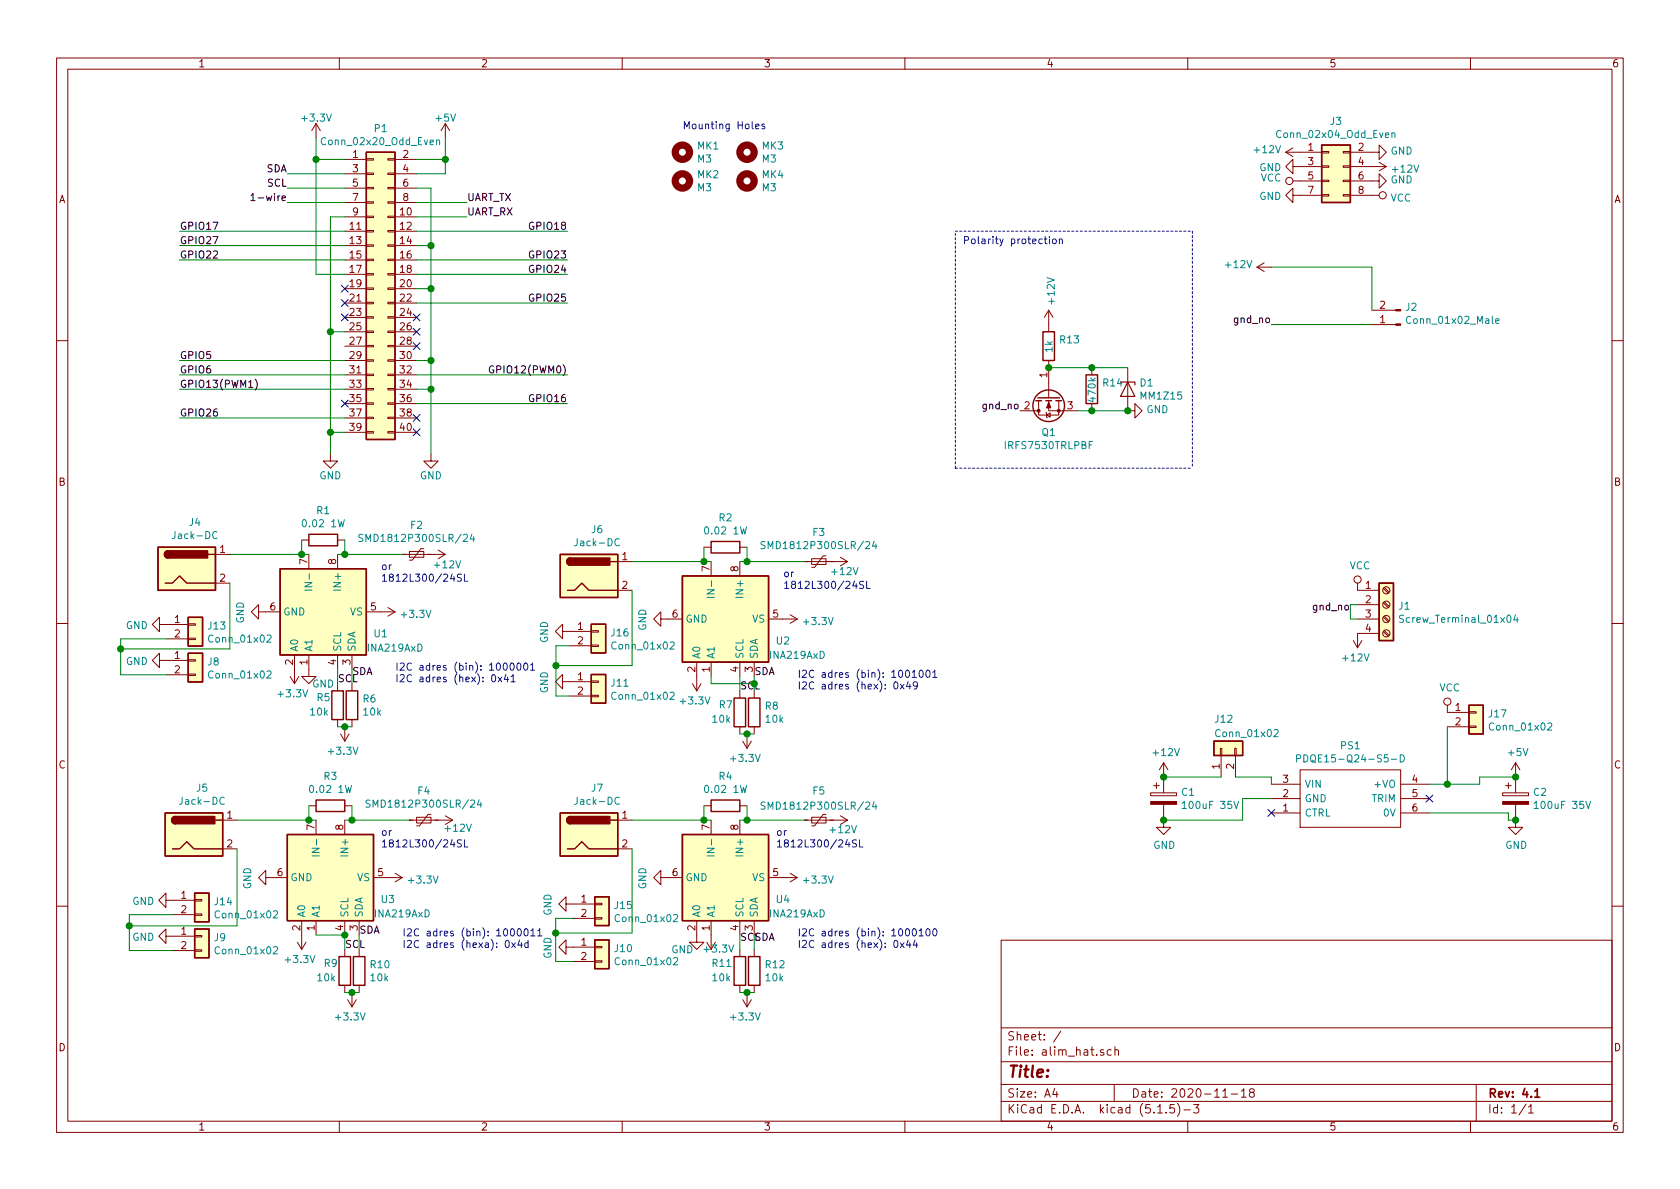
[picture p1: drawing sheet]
<svg xmlns="http://www.w3.org/2000/svg" width="297mm" height="210mm" viewBox="0 0 297 210" stroke-linecap="round" stroke-linejoin="round" font-family="sans-serif">
<g fill="none" stroke="#840000" stroke-width=".18">
<path d="M10 10.3h277v189.9h-277zM12 12.2h273v186.1h-273zM60 10.3v1.9M110 10.3v1.9M160 10.3v1.9M210 10.3v1.9M260 10.3v1.9M55.9 21.8v2.6M55.9 21.8l-.8 1.3M55.9 21.8l.7 1.3M61 28.2h3.8M61 38.3h3.8"/>
<path d="M61 30.7h3.8M61 33.3h3.8M61 35.8h3.8M64.8 38.2h1.2v.3h-1.2zM64.8 35.7h1.2v.2h-1.2zM64.8 33.1h1.2v.3h-1.2zM64.8 30.6h1.2v.3h-1.2zM64.8 28.1h1.2v.2h-1.2zM68.6 38.2h1.2v.3h-1.2zM68.6 35.7h1.2v.2h-1.2zM68.6 33.1h1.2v.3h-1.2zM68.6 30.6h1.2v.3h-1.2z"/>
<path d="M68.6 28.1h1.2v.2h-1.2zM69.8 28.2h3.9M69.8 38.3h3.9M69.8 30.7h3.9M69.8 33.3h3.9M69.8 35.8h3.9M78.7 21.8l-.7 1.3M78.7 21.8v2.6M78.7 21.8l.8 1.3M227.3 26.9h6.4M227.3 26.9l1.3 .8M228.6 34.5v-1.2l-1.3 1.2 1.3 1.3v-1.3h5.1"/>
<path d="M228.6 29.5v-1.3l-1.3 1.3 1.3 1.2v-1.2h5.1M228.6 32h5.1M228.6 26.2l-1.3 .7M233.7 34.4h1.2v.3h-1.2zM233.7 31.9h1.2v.2h-1.2zM233.7 26.8h1.2v.2h-1.2zM233.7 29.3h1.2v.3h-1.2zM237.5 34.4h1.3v.3h-1.3zM237.5 31.9h1.3v.2h-1.3zM237.5 26.8h1.3v.2h-1.3zM237.5 29.3h1.3v.3h-1.3zM238.8 32h5v-1.3l1.3 1.3-1.3 1.3v-1.3"/>
<path d="M238.8 26.9h5v-1.3l1.3 1.3-1.3 1.3v-1.3M238.8 29.5h6.3M238.8 34.5h5M243.8 28.7l1.3 .8M245.1 29.5l-1.3 .7M61 40.9h3.8M61 43.4h3.8M61 46h3.8M61 48.5h3.8M61 51h3.8M61 53.6h3.8M61 56.1h3.8"/>
<path d="M61 58.7h3.8M64.8 56h1.2v.3h-1.2zM64.8 58.5h1.2v.3h-1.2zM64.8 53.5h1.2v.2h-1.2zM64.8 48.4h1.2v.2h-1.2zM64.8 45.8h1.2v.3h-1.2zM64.8 43.3h1.2v.3h-1.2zM64.8 40.8h1.2v.2h-1.2zM64.8 50.9h1.2v.3h-1.2zM68.6 56h1.2v.3h-1.2zM68.6 58.5h1.2v.3h-1.2zM68.6 53.5h1.2v.2h-1.2z"/>
<path d="M68.6 48.4h1.2v.2h-1.2zM68.6 45.8h1.2v.3h-1.2zM68.6 43.3h1.2v.3h-1.2zM68.6 40.8h1.2v.2h-1.2zM68.6 50.9h1.2v.3h-1.2zM69.8 40.9h3.9M69.8 43.4h3.9M69.8 46h3.9M69.8 48.5h3.9M69.8 51h3.9M69.8 53.6h3.9M69.8 56.1h3.9"/>
<path d="M69.8 58.7h3.9M185.4 54.9v3.8M185.4 54.9l-.7 1.2M185.4 54.9l.8 1.2M222.2 47.2l1.3 .8M222.2 47.2h2.6M223.5 46.5l-1.3 .7M242.6 54.9h4.2M242.6 57.4h4.2M10 60.2h2M61 61.2h3.8M61 63.7h3.8"/>
<path d="M61 66.3h3.8M61 68.8h3.8M61 71.4h3.8M61 73.9h3.8M61 76.4h3.8M64.8 61.1h1.2v.2h-1.2zM64.8 63.6h1.2v.3h-1.2zM64.8 66.2h1.2v.2h-1.2zM64.8 68.7h1.2v.3h-1.2zM64.8 71.2h1.2v.3h-1.2zM64.8 73.8h1.2v.2h-1.2zM64.8 76.3h1.2v.3h-1.2z"/>
<path d="M68.6 61.1h1.2v.2h-1.2zM68.6 63.6h1.2v.3h-1.2zM68.6 66.2h1.2v.2h-1.2zM68.6 68.7h1.2v.3h-1.2zM68.6 71.2h1.2v.3h-1.2zM68.6 73.8h1.2v.2h-1.2zM68.6 76.3h1.2v.3h-1.2zM69.8 61.2h3.9M69.8 63.7h3.9M69.8 66.3h3.9M69.8 68.8h3.9M69.8 71.4h3.9"/>
<path d="M69.8 73.9h3.9M69.8 76.4h3.9M180.3 72.6h3.3M183.6 70.9v2.5h3.6v-2.5M184.9 72.9l.1 .1v.8l.2 .1M185 73.4l.7-.4v.8zM185.4 70.9v1.7h5.1M185.4 63.7v6.7M193 65v1.3M193 71.4v1.2M199.4 65v7.6h1.3v-1.2l1.2 1.2-1.2 1.3v-1.3M285 60.2h2"/>
<path d="M38.1 98h2.5M53.3 95.5h1.3M54.6 98v2.6M58.4 80.3v1.2h1.3l-1.3 1.3-1.3-1.3h1.3M59.7 95.5h1.3M59.7 98v2.6M71.1 98h7.6M72.4 97.5h2.5v1h-2.5zM74.9 97h-.5l-1.5 2.1h-.5M76.2 80.3v1.2h1.3l-1.3 1.3-1.3-1.3h1.3M77.5 97.3l1.2 .7M78.7 98l-1.2 .8"/>
<path d="M109.2 99.3h2.6M124.5 96.8h1.2M125.7 99.3v2.5M130.8 99.3v2.5M130.8 96.8h1.3M142.2 99.3h7.7M143.5 98.8h2.5v1h-2.5zM146 98.3h-.5l-1.5 2h-.5M148.6 98.5l1.3 .8M149.9 99.3l-1.3 .8M10 110.3h2M28.2 110.4v-1.2l-1.3 1.2 1.3 1.3v-1.3h5.1"/>
<path d="M28.2 116.8v-1.3l-1.3 1.3 1.3 1.3v-1.3h5.1M29.5 119.3h3.8M29.5 113h3.8M33.3 119.2h1.2v.3h-1.2zM33.3 116.7h1.2v.2h-1.2zM33.3 112.8h1.2v.3h-1.2zM33.3 110.3h1.2v.3h-1.2zM38.1 103.1h2.5M45.7 108.2v-1.3l-1.3 1.3 1.3 1.3v-1.3h3.8M51.3 119.6l.8 1.3M52.1 115.8v5.1M52.8 119.6l-.7 1.3"/>
<path d="M54.6 115.8v3.8h1.3l-1.3 1.3-1.3-1.3h1.3M59.7 115.8v2.6M62.2 115.8v2.6M64.8 108.2h5M68.6 107.4l1.2 .8M69.8 108.2l-1.2 .8M99.5 111.7v-1.3l-1.3 1.3 1.3 1.2v-1.2h5M100.7 114.2h3.8M104.5 114.1h1.3v.2h-1.3zM104.5 111.5h1.3v.3h-1.3zM109.2 104.4h2.6M116.8 109.5v-1.3l-1.2 1.3 1.2 1.2v-1.2h3.8"/>
<path d="M123.2 117.1v5.1M125.7 117.1v2.5M130.8 117.1v2.5M133.3 117.1v2.5M135.9 109.5h5.1M139.7 108.7l1.3 .8M141 109.5l-1.3 .7M239.3 113.3l.7 1.2M240 103.1v1.3h3.8M240 109.5h3.8M240 106.9h3.8M240.8 113.3l-.8 1.2"/>
<path d="M243.8 112h-3.8v2.5M244.6 111.7l.8 .8M244.6 109.1l.8 .9M244.6 106.6l.8 .8M244.6 104.1l.8 .8M244.8 111.5l.8 .8M244.8 109l.8 .8M244.8 106.4l.8 .9M244.8 103.9l.8 .8M285 110.3h2M59.7 120.9v1.3M59.7 127.2v1.3"/>
<path d="M60.2 129.8l.8 1.3M61 128.5v2.6M61.7 129.8l-.7 1.3M62.2 120.9v1.3M62.2 127.2v1.3M99.5 120.5v-1.2l-1.3 1.2 1.3 1.3v-1.3h5M100.7 123.1h3.8M104.5 123h1.3v.2h-1.3zM104.5 120.4h1.3v.3h-1.3zM122.4 120.9l.8 1.3M124 120.9l-.8 1.3M130.8 122.2v1.2"/>
<path d="M130.8 128.5v1.3M131.3 131.1l.8 1.2M132.1 129.8v2.5M132.8 131.1l-.7 1.2M133.3 122.2v1.2M133.3 128.5v1.3M204 138.9h1M204.5 138.4v1M205.7 134.9l-.7 1.2M205.7 134.9v5.3M205.7 134.9l.8 1.2M215.8 132.3h.2v1.3h-.2z"/>
<path d="M215.9 133.6v3.8M218.3 132.3h.3v1.3h-.3zM218.4 133.6v3.8M224.8 138.7h5.1M229.9 136.1h17.7v10.2h-17.7zM247.6 138.7h5.1M255.9 124.7v1.3h3.8M255.9 128.5h3.8M259.7 128.4h1.3v.2h-1.3zM259.7 125.9h1.3v.2h-1.3zM266.2 138.9h1M266.7 138.4v1"/>
<path d="M268 134.9v5.3M268 134.9l-.8 1.2M268 134.9l.7 1.2M29.3 159.2v-1.3l-1.2 1.3 1.2 1.3v-1.3h5.1M34.4 159.1h1.3v.2h-1.3zM39.4 145h2.5M39.4 150.1h2.5M47 155.2v-1.3l-1.3 1.3 1.3 1.3v-1.3h3.8M54.6 142.5h1.3M55.9 145v2.6M61 145v2.6M61 142.5h1.2"/>
<path d="M66 155.2h5.1M69.8 154.4l1.3 .8M71.1 155.2l-1.3 .8M72.4 145h7.6M73.7 144.5h2.5v1h-2.5zM76.2 144h-.5l-1.5 2h-.5M78.7 144.3l1.3 .7M80 145l-1.3 .8M100.1 159.9v-1.3l-1.3 1.3 1.3 1.2v-1.2h5.1M105.2 159.7h1.2v.3h-1.2zM109.2 145h2.6M109.2 150.1h2.6"/>
<path d="M116.8 155.2v-1.3l-1.2 1.3 1.2 1.3v-1.3h3.8M124.5 142.5h1.2M125.7 145v2.6M130.8 145v2.6M130.8 142.5h1.3M135.9 155.2h5.1M139.7 154.4l1.3 .8M141 155.2l-1.3 .8M142.2 145h7.7M143.5 144.5h2.5v1h-2.5zM146 144h-.5l-1.5 2h-.5M148.6 144.3l1.3 .7"/>
<path d="M149.9 145l-1.3 .8M203.5 140.2h4.5v.5h-4.5zM205.7 142.2v4.1h1.3l-1.3 1.3-1.2-1.3h1.2M224.8 143.8h5.1M224.8 141.2h5.1M247.6 143.8h5.1M247.6 141.2h5.1M265.7 140.2h4.6v.5h-4.6zM268 142.2v4.1h1.2l-1.2 1.3-1.3-1.3h1.3M10 160.2h2M29.3 165.6v-1.3l-1.2 1.3 1.2 1.2v-1.2h5.1M30.6 168.1h3.8"/>
<path d="M30.6 161.7h3.8M34.4 168h1.3v.2h-1.3zM34.4 165.4h1.3v.3h-1.3zM34.4 161.6h1.3v.3h-1.3zM52.6 166.6l.7 1.3M53.3 162.8v5.1M54.1 166.6l-.8 1.3M55.9 162.8v2.5M61 162.8v2.5M61 167.9v1.3M61 174.2v1.3M61.5 176.8l.7 1.2"/>
<path d="M62.2 175.5v2.5M63 176.8l-.8 1.2M63.5 162.8v2.5M63.5 167.9v1.3M63.5 174.2v1.3M100.1 167.5v-1.3l-1.3 1.3 1.3 1.3v-1.3h5.1M101.3 170h3.9M101.3 162.4h3.9M105.2 169.9h1.2v.2h-1.2zM105.2 167.4h1.2v.2h-1.2zM105.2 162.3h1.2v.2h-1.2zM123.2 162.8v3.8h1.3l-1.3 1.3-1.3-1.3h1.3"/>
<path d="M125.7 162.8v5.1M130.8 162.8v2.5M130.8 167.9v1.3M130.8 174.2v1.3M131.3 176.8l.8 1.2M132.1 175.5v2.5M132.8 176.8l-.7 1.2M133.3 162.8v2.5M133.3 167.9v1.3M133.3 174.2v1.3M177 166.3h108v32h-108zM285 160.2h2"/>
<path d="M60 198.3v1.9M110 198.3v1.9M160 198.3v1.9M177 194.8h108M177 191.8h108M177 187.8h108M177 181.8h108M186.5 192.5l-.4 1h1M186.8 193v1M187.6 182.3l-1.3 2M195.1 185.7l-.3-.1-.2 .2v.2l.5 .2v.3h-.5M196.5 185.7l-.4-.1-.3 .3v.6l.3 .1 .4-.1"/>
<path d="M197 191.8v3M197.1 185.7l.2-.1 .4 .1 .1 .9M197.1 185.1v1.5M204.7 196.8h.8M206.2 196.7v.1M207.6 195.3h-.7l-.1 .7 .2-.1 .5 .1 .2 .2-.1 .5-.2 .1-.6-.1M208.2 195.1a1.71 1.71 0 0 1 0 2.3M209.3 196.3h1.2M210 198.3v1.9M211 195.3h1l-.5 .6 .4 .1v.7l-.2 .1-.7-.1M216.2 194h.8M217.7 193.5h1.1"/>
<path d="M219.5 193l.4-.5v1.5M219.5 194h.8M221.2 193.2l-.3-.3 .1-.2 .2-.2 .4 .1 .2 .2-.1 .2-.6 .2a.48 .48 0 0 0-.1 .7l.2 .1 .5-.1a.48 .48 0 0 0-.1-.7h-.1M260 198.3v1.9M261 191.8v6.5M269.8 195.2l-1.2 2M270.3 195.8l.4-.5v1.5M270.3 196.8h.8"/>
<circle cx="228" cy="32" r=".63"/>
<circle cx="244.5" cy="34.5" r=".63"/>
<circle cx="240" cy="102.5" r=".63"/>
<circle cx="245.1" cy="106.9" r=".63"/>
<circle cx="245.1" cy="109.5" r=".63"/>
<circle cx="245.1" cy="104.4" r=".63"/>
<circle cx="245.1" cy="112" r=".63"/>
<circle cx="255.9" cy="124.1" r=".63"/>
</g>
<path d="M271.4 193l.4-.5v1.5M271.4 194h.8" fill="none" stroke="#840000" stroke-width=".3"/>
<g fill="#ffffc2" stroke="#ffffc2" stroke-width=".18">
<path d="M33.3 115.5h2.5v5.1h-2.5z"/>
<path d="M27.9 96.8h10.2v7.6h-10.2z"/>
<path d="M105.2 166.2h2.5v5.1h-2.5z"/>
<path d="M99.1 143.8h10.1v7.6h-10.1z"/>
<path d="M120.6 147.6h15.3v15.2h-15.3z"/>
<path d="M233.7 25.6h5.1v10.2h-5.1z"/>
<path d="M34.4 164.3h2.6v5.1h-2.6z"/>
<path d="M29.2 143.8h10.2v7.6h-10.2z"/>
<path d="M50.8 147.6h15.2v15.2h-15.2z"/>
<path d="M104.5 110.4h2.6v5.1h-2.6z"/>
<path d="M105.2 158.6h2.5v5.1h-2.5z"/>
<path d="M34.4 157.9h2.6v5.1h-2.6z"/>
<path d="M33.3 109.2h2.5v5h-2.5z"/>
<path d="M259.7 124.7h2.6v5.1h-2.6z"/>
<path d="M104.5 119.3h2.6v5.1h-2.6z"/>
<path d="M99.1 98h10.1v7.7h-10.1z"/>
<path d="M120.6 101.8h15.3v15.3h-15.3z"/>
<path d="M214.6 131.1h5.1v2.5h-5.1z"/>
<path d="M49.5 100.6h15.3v15.2h-15.3z"/>
<path d="M243.8 103.1h2.6v10.2h-2.6z"/>
<path d="M64.8 26.9h5v50.8h-5z"/>
</g>
<g fill="none" stroke="#840000" stroke-width=".25">
<path d="M64.8 26.9h5v50.8h-5zM233.7 25.6h5.1v10.2h-5.1zM184.4 58.7h2v5h-2zM183.1 70.9h1M183.5 70.4h3.8M184.9 70.9h1M186.7 70.9h1M192 66.3h2.1v5.1h-2.1zM27.9 96.8h10.2v7.6h-10.2zM29.7 97.4a.63 .63 0 0 0-.6 .6 .63 .63 0 0 0 .6 .7M36.8 98h1.3M54.6 94.5h5.1v2h-5.1z"/>
<path d="M99.1 98h10.1v7.7h-10.1zM100.8 98.7a.63 .63 0 0 0-.6 .6 .63 .63 0 0 0 .6 .6M107.9 99.3h1.3M125.7 95.8h5.1v2h-5.1zM29.2 103.1h1.3l1.2-1.3 1.3 1.3h5.1M33.3 115.5h2.5v5.1h-2.5zM33.3 109.2h2.5v5h-2.5zM49.5 100.6h15.3v15.2h-15.3zM100.3 104.4h1.3l1.3-1.3 1.2 1.3h5.1M104.5 110.4h2.6v5.1h-2.6zM104.5 119.3h2.6v5.1h-2.6zM120.6 101.8h15.3v15.3h-15.3z"/>
<path d="M243.8 103.1h2.6v10.2h-2.6zM58.7 122.2h2v5h-2zM61.2 122.2h2v5h-2zM129.8 123.4h2v5.1h-2zM132.3 123.4h2.1v5.1h-2.1zM214.6 131.1h5.1v2.5h-5.1zM259.7 124.7h2.6v5.1h-2.6zM29.2 143.8h10.2v7.6h-10.2zM30.5 150.1h1.2l1.3-1.3 1.3 1.3h5.1M31 144.4a.63 .63 0 0 0-.6 .6 .63 .63 0 0 0 .6 .7M34.4 157.9h2.6v5.1h-2.6zM38.1 145h1.3"/>
<path d="M50.8 147.6h15.2v15.2h-15.2zM55.9 141.5h5.1v2h-5.1zM99.1 143.8h10.1v7.6h-10.1zM100.3 150.1h1.3l1.3-1.3 1.2 1.3h5.1M100.8 144.4a.63 .63 0 0 0-.6 .6 .63 .63 0 0 0 .6 .7M105.2 158.6h2.5v5.1h-2.5zM107.9 145h1.3M120.6 147.6h15.3v15.2h-15.3zM125.7 141.5h5.1v2h-5.1zM34.4 164.3h2.6v5.1h-2.6zM59.9 169.2h2.1v5h-2.1zM62.5 169.2h2v5h-2z"/>
<path d="M105.2 166.2h2.5v5.1h-2.5zM129.8 169.2h2v5h-2zM132.3 169.2h2.1v5h-2.1z"/>
<circle cx="185.4" cy="71.7" r="2.79"/>
</g>
<g fill="none" stroke="#008484" stroke-width=".18">
<path d="M77.2 24.9l.2-.1h.3v.8M77.2 24.8v.8M246.1 23.6l.2-.1h.3v.8M246.1 23.5v.8M264.4 56.8l.6-.1v-.3h-.4l-.2 .1 .1 .6h.5M38.4 94.1a.6 .6 0 0 0-.8 .4 .6 .6 0 0 0 .6 .7l.2-.1M64.2 94.6l-.5-.1-.2 .1-.1 .2 .2 .2 .4 .2 .2 .3-.3 .3-.5-.1M83.4 94.4l-.3 .9h.8M83.7 94.9v.9M109.5 95.4a.6 .6 0 0 0-.8 .4 .6 .6 0 0 0 .6 .7l.2-.1M135.3 95.8h-.5l-.2 .1-.1 .2 .2 .2 .5 .2 .1 .3-.3 .2h-.5M154.6 95.7l-.3 .9h.7"/>
<path d="M154.9 96.2v.8M47.2 118.8l.5-.2 .2 .4v.2l-.8 .7h.8M47.2 112.4l.5-.1 .2 .3v.2l-.8 .8h.8M53.9 104.4h1.3M59 104.4h1.2M118.5 113.6l.5-.1 .2 .4v.2l-.8 .7h.8M125 105.6h1.3M130.1 105.6h1.3M248.2 108.9l-.5-.1-.2 .1v.4l.6 .3 .1 .2-.3 .3-.5-.1M267.9 108.7l-.3 .9h.8M268.2 109.2v.9M118.5 122.5l.5-.1 .2 .4v.2l-.8 .7h.8"/>
<path d="M225.3 129.1l.5-.1 .2 .4-.1 .2-.7 .7h.8M229.3 134.1h.6v-.5l-.2-.1h-.4v1.2M230.5 133.5a.64 .64 0 0 1 .7 .6 .64 .64 0 0 1-.7 .6zM247.6 133.5a.64 .64 0 0 1 .7 .6 .64 .64 0 0 1-.7 .6zM273.7 128l.4-.2 .3 .4-.1 .2-.7 .7h.8M39.6 141.1a.6 .6 0 0 0-.8 .4 .6 .6 0 0 0 .6 .7l.2-.1M55.2 151.4h1.2M60.2 151.4h1.3M65.4 141.5h-.5l-.1 .1-.1 .2 .1 .2 .5 .2 .1 .3-.2 .2h-.5M84.7 141.4l-.3 .9h.8M85 141.9v.8M109.5 141.1a.6 .6 0 0 0-.8 .4 .6 .6 0 0 0 .6 .7l.2-.1"/>
<path d="M125 151.4h1.3M130.1 151.4h1.3M135.3 141.9l-.5-.1-.2 .2-.1 .2 .2 .2 .5 .2 .1 .3-.3 .2-.5-.1M154.6 141.8l-.3 .9h.7M154.9 142.3v.8M209 142.1l.4-.4v1.3M209 143h.8M218.2 141.7l.4 1.3 .4-1.3M271.2 142.1l.4-.4v1.3M271.2 143h.8M280.4 141.7l.4 1.3 .4-1.3M48.4 167.5l.4-.1 .3 .4-.1 .2-.7 .7h.8"/>
<path d="M48.4 161.2l.4-.1 .3 .3-.1 .2-.7 .7h.8M119.1 169.5l.5-.2 .2 .4v.2l-.8 .7h.8M119.1 161.8l.5-.1 .2 .4v.2l-.8 .7h.8"/>
</g>
<g fill="#840000" stroke="#840000" stroke-width=".25">
<path d="M29.3 97.6l.4-.2v1.3a.64 .64 0 0 1-.6-.4 .64 .64 0 0 1 .2-.7z"/>
<path d="M29.7 97.4h7v1.3h-7z"/>
<path d="M100.4 144.6l.4-.2v1.3a.64 .64 0 0 1-.6-.4 .64 .64 0 0 1 .2-.7z"/>
<path d="M100.8 144.4h7v1.3h-7z"/>
<path d="M30.5 144.6l.5-.2v1.3a.64 .64 0 0 1-.6-.4 .64 .64 0 0 1 .1-.7z"/>
<path d="M31 144.4h7v1.3h-7z"/>
<path d="M100.4 98.9l.4-.2v1.2a.64 .64 0 0 1-.6-.3 .64 .64 0 0 1 .2-.7z"/>
<path d="M100.8 98.7h7v1.2h-7z"/>
</g>
<g fill="#840000" stroke="#840000" stroke-width=".18">
<path d="M203.5 141.7h4.5v.5h-4.5z"/>
<path d="M265.7 141.7h4.6v.5h-4.6z"/>
<path d="M246.8 54.7h.8v.3h-.8z"/>
<path d="M246.8 57.3h.8v.2h-.8z"/>
<path d="M185.4 71.1l.4 1h-.8z"/>
<circle cx="187.2" cy="72.6" r=".25"/>
<circle cx="183.6" cy="72.6" r=".25"/>
</g>
<path d="M198.1 67.6h2.6v.5M199.4 67.6l1.3 2.5h-2.6z" fill="none" stroke="#840000" stroke-width=".2"/>
<g fill="none" stroke="#840000" stroke-width="1.3">
<circle cx="120.6" cy="26.9" r="1.27"/>
<circle cx="120.6" cy="32" r="1.27"/>
<circle cx="132.1" cy="32" r="1.27"/>
<circle cx="132.1" cy="26.9" r="1.27"/>
</g>
<path d="M168.9 40.9h41.9M210.8 40.9v41.9M168.9 82.8v-41.9M168.9 82.8h41.9" fill="none" stroke="#0000c2" stroke-width=".18" stroke-dasharray=".4 .4"/>
<g fill="none" stroke="#008400" stroke-width=".18">
<path d="M50.8 33.3h10.2M50.8 30.7h10.2M50.8 35.8h10.2M55.9 28.2h5.1M55.9 24.4v24.1h5.1M61 38.3h-2.6v42M73.7 28.2h5M73.7 33.3h2.5v47M73.7 38.3h8.8M73.7 35.8h8.8M78.7 24.4v6.3h-5M31.7 43.4h29.3"/>
<path d="M31.7 46h29.3M31.7 40.9h29.3M58.4 58.7h2.6M73.7 43.4h2.5M73.7 46h26.6M73.7 40.9h26.6M73.7 53.6h26.6M73.7 48.5h26.6M73.7 51h2.5M224.8 57.4h17.8M224.8 47.2h17.8v7.7M31.7 66.3h29.3"/>
<path d="M31.7 73.9h29.3M31.7 68.8h29.3M31.7 63.7h29.3M58.4 76.4h2.6M73.7 66.3h26.6M73.7 71.4h26.6M73.7 68.8h2.5M73.7 63.7h2.5M185.4 65h14M190.5 72.6h8.9M40.6 98h14M53.3 95.5v2.5"/>
<path d="M59.7 98h11.4M61 95.5v2.5M111.8 99.3h13.9M124.5 96.8v2.5M130.8 99.3h11.4M132.1 96.8v2.5M29.5 113h-8.2v6.3h8.2M40.6 103.1v11.7h-19.3M59.7 118.4v2.5M62.2 118.4v2.5M100.7 114.2h-2.4v8.9h2.4M111.8 104.4v13.3h-13.5"/>
<path d="M125.7 119.6v1.3h7.6v-1.3M130.8 119.6v2.6M240 106.9h-1.2v2.6h1.2M59.7 128.5h2.5M130.8 129.8h2.5M205.7 137.4h10.2M218.4 137.4h6.4v1.3M255.9 128.5v10.2M268 137.4h-6.4v1.3h-8.9M41.9 150.1v13.6h-19M41.9 145h14M54.6 142.5v2.5"/>
<path d="M61 145h11.4M62.2 142.5v2.5M111.8 145h13.9M111.8 150.1v14.9h-13.6M124.5 142.5v2.5M130.8 145h11.4M132.1 142.5v2.5M224.8 141.2h-5.1v3.8h-14M252.7 143.8h14v1.2h1.3M30.6 161.7h-7.7v6.4h7.7M55.9 165.3h5.1v2.6M61 175.5h2.5"/>
<path d="M63.5 165.3v2.6M101.3 162.4h-3.1v7.6h3.1M130.8 165.3v2.6M130.8 175.5h2.5M133.3 165.3v2.6"/>
</g>
<path d="M44.4 34.6l.3-.4v1.3M44.4 35.5h.7M45.1 67.1a1.4 1.4 0 0 1 0 1.9M87.2 64.8a.59 .59 0 0 0-.7 .5 .59 .59 0 0 0 .7 .6l.1-.5h-.3" fill="none" stroke="#000" stroke-width=".18"/>
<g fill="none" stroke="#0000c2" stroke-width=".18">
<path d="M133.6 22.3l.6-.1-.1-.2-.3-.1-.2 .2 .1 .6h.4M135.2 22l-.3-.1-.2 .2v.2l.5 .1v.3h-.5M184.6 42.3h.5M184.8 41.8v1.1l.3 .2M185.5 41.8v.2M185.5 42.3v.8M186.2 42.3h.3l.3 .2-.2 .5-.3 .1-.2-.2zM187.3 42.4l.2-.1h.3v.8M187.3 42.3v.8M80 101.5l-.3 .9h.7M81.6 101.6l-.5-.1-.3 .3 .2 .3 .5 .2v.4l-.1 .1-.6-.1M82.1 101.5v1.3h.6"/>
<path d="M87 119.4l.2-.1a.67 .67 0 0 1 .4 .6 .67 .67 0 0 1-.4 .7l-.2-.2-.1-.3zM88.1 119.7l.6 .9M88.7 119.7l-.6 .9M89.1 117.4l.2-.2a.67 .67 0 0 1 .4 .7 .67 .67 0 0 1-.4 .6l-.2-.1-.1-.4zM89.5 119.2l-.3 .9h.7M89.7 119.7v.9M90.3 117.4l.2-.2a.67 .67 0 0 1 .4 .7 .67 .67 0 0 1-.4 .6l-.3-.5zM90.3 119.7l.4-.4v1.3M91.5 117.4l.2-.2a.69 .69 0 0 1 .4 .7 .69 .69 0 0 1-.4 .6l-.3-.2v-.3zM92.7 117.4l.2-.2a.67 .67 0 0 1 .4 .7 .67 .67 0 0 1-.4 .6l-.3-.5zM93.8 117.6l.4-.4v1.3M93.8 118.5h.7"/>
<path d="M151.1 102.7l-.3 .9h.8M152.7 102.9l-.5-.1-.2 .2 .1 .3 .6 .3v.3l-.2 .2-.5-.1M153.2 102.8v1.3h.6M160.2 118.6l.2-.1a.67 .67 0 0 1 .4 .6 .67 .67 0 0 1-.4 .7l-.2-.1-.1-.4zM161.3 118.9l.3-.4v1.3M161.3 119.8h.7M162.6 118.6l.2-.1a.69 .69 0 0 1 .4 .6 .69 .69 0 0 1-.4 .7l-.2-.2-.1-.3zM163.8 118.6l.2-.1a.67 .67 0 0 1 .5 .6 .67 .67 0 0 1-.5 .7l-.3-.5zM164.9 118.9l.4-.4v1.3M164.9 119.8h.8M90.3 120.6h.8M158.1 120.7l.2-.1a.67 .67 0 0 1 .5 .6 .67 .67 0 0 1-.5 .6l-.2-.1-.1-.3z"/>
<path d="M159.2 121l.6 .8M159.8 121l-.6 .8M160.6 120.5l-.3 .9h.8M160.9 121v.8M162.2 121.1l-.2 .3-.4-.1-.1-.2 .1-.5h.4l.1 .1a.87 .87 0 0 1-.3 1.1h-.2M80 148.5l-.3 .8h.7M81.6 148.6l-.5-.1-.3 .3 .2 .3 .5 .2v.4l-.1 .1-.6-.1M82.1 148.5v1.3h.6M149.8 148.5l-.3 .8h.8M151.4 148.6l-.4-.1-.3 .3 .1 .3 .6 .2v.4l-.2 .1-.5-.1M152 148.5v1.3h.6M89.5 166.4l.1-.1a.69 .69 0 0 1 .5 .6 .69 .69 0 0 1-.5 .7l-.2-.3-.1-.2z"/>
<path d="M90.3 164.4l.2-.2a.67 .67 0 0 1 .5 .7 .67 .67 0 0 1-.5 .6l-.2-.1-.1-.4zM90.5 166.7l.6 .9M91.1 166.7l-.6 .9M91.6 164.4l.1-.2a.67 .67 0 0 1 .5 .7 .67 .67 0 0 1-.5 .6l-.3-.5zM91.9 166.2l-.3 .9h.8M92.2 166.7v.9M92.8 164.4l.2-.2a.69 .69 0 0 1 .4 .7 .69 .69 0 0 1-.4 .6l-.3-.2v-.3zM93.4 166.8l-.4-.1-.2 .2 .1 .6h.5M93.4 166.3v1.3M93.9 164.6l.3-.4v1.3M93.9 165.5h.7M95.1 164.6l.3-.4v1.3"/>
<path d="M95.1 165.5h.7M158.1 166.4l.2-.1a.67 .67 0 0 1 .5 .6 .67 .67 0 0 1-.5 .7l-.2-.2-.1-.3zM159.2 166.7l.6 .9M159.8 166.7l-.6 .9M160.6 166.2l-.3 .9h.8M160.9 166.7v.9M161.4 164.4l.2-.2a.67 .67 0 0 1 .4 .7 .67 .67 0 0 1-.4 .6l-.3-.5zM161.8 166.2l-.3 .9h.8M162.1 166.7v.9M162.5 164.6l.4-.4v1.3M162.5 165.5h.7M163.8 164.4l.2-.2a.67 .67 0 0 1 .5 .7 .67 .67 0 0 1-.5 .6l-.3-.5z"/>
<path d="M165 164.4l.2-.2a.67 .67 0 0 1 .5 .7 .67 .67 0 0 1-.5 .6l-.2-.2-.1-.3z"/>
</g>
<g fill="#008400" stroke="#008400" stroke-width=".25">
<circle cx="98.3" cy="117.7" r=".51"/>
<circle cx="268" cy="137.4" r=".51"/>
<circle cx="22.9" cy="163.7" r=".51"/>
<circle cx="21.3" cy="114.8" r=".51"/>
<circle cx="98.2" cy="165" r=".51"/>
<circle cx="205.7" cy="137.4" r=".51"/>
<circle cx="205.7" cy="145" r=".51"/>
<circle cx="268" cy="145" r=".51"/>
<circle cx="78.7" cy="28.2" r=".51"/>
<circle cx="255.9" cy="138.7" r=".51"/>
<circle cx="124.5" cy="145" r=".51"/>
<circle cx="58.4" cy="58.7" r=".51"/>
<circle cx="76.2" cy="43.4" r=".51"/>
<circle cx="124.5" cy="99.3" r=".51"/>
<circle cx="132.1" cy="129.8" r=".51"/>
<circle cx="61" cy="98" r=".51"/>
<circle cx="132.1" cy="145" r=".51"/>
<circle cx="132.1" cy="175.5" r=".51"/>
<circle cx="132.1" cy="99.3" r=".51"/>
<circle cx="53.3" cy="98" r=".51"/>
<circle cx="61" cy="128.5" r=".51"/>
<circle cx="61" cy="165.3" r=".51"/>
<circle cx="62.2" cy="145" r=".51"/>
<circle cx="54.6" cy="145" r=".51"/>
<circle cx="55.9" cy="28.2" r=".51"/>
<circle cx="193" cy="72.6" r=".51"/>
<circle cx="62.2" cy="175.5" r=".51"/>
<circle cx="199.4" cy="72.6" r=".51"/>
<circle cx="193" cy="65" r=".51"/>
<circle cx="185.4" cy="65" r=".51"/>
<circle cx="58.4" cy="76.4" r=".51"/>
<circle cx="76.2" cy="51" r=".51"/>
<circle cx="76.2" cy="63.7" r=".51"/>
<circle cx="76.2" cy="68.8" r=".51"/>
</g>
<g fill="none" stroke="#000084" stroke-width=".18">
<path d="M60.4 55.5l1.2 1.2M60.4 53l1.2 1.2M60.4 50.4l1.2 1.3M61.6 55.5l-1.2 1.2M61.6 53l-1.2 1.2M61.6 50.4l-1.2 1.3M73.1 58.1l1.2 1.2M73.1 55.5l1.2 1.2M74.3 58.1l-1.2 1.2M74.3 55.5l-1.2 1.2M60.4 70.8l1.2 1.2M61.6 70.8l-1.2 1.2"/>
<path d="M73.1 75.8l1.2 1.3M73.1 73.3l1.2 1.2M73.1 60.6l1.2 1.2M74.3 75.8l-1.2 1.3M74.3 73.3l-1.2 1.2M74.3 60.6l-1.2 1.2M224.2 143.1l1.2 1.3M225.4 143.1l-1.2 1.3M252.1 140.6l1.2 1.2M253.3 140.6l-1.2 1.2"/>
</g>
<text font-size="2.8" fill="#840000" x="178" y="190.5">Title:</text>
<g font-size="2.1" fill="#840000">
<text x="178" y="184">Sheet: /</text>
<text x="178" y="186.7">File: alim_hat.sch</text>
<text x="178" y="196.9">KiCad E.D.A. kicad (5.1.5)-3</text>
<text x="178" y="194.1">Size: A4</text>
<text x="200" y="194.1">Date: 2020-11-18</text>
<text x="263" y="194.1">Rev: 4.1</text>
<text x="263" y="196.9">Id: 1/1</text>
</g>
<g font-size="1.8" fill="#840000">
<text x="35" y="11.9">1</text>
<text x="85" y="11.9">2</text>
<text x="135" y="11.9">3</text>
<text x="185" y="11.9">4</text>
<text x="235" y="11.9">5</text>
<text x="285" y="11.9">6</text>
<text x="62.4" y="27.9">1</text>
<text x="71.3" y="27.9">2</text>
<text x="231.3" y="26.7">1</text>
<text x="231.3" y="29.2">3</text>
<text x="240.2" y="26.7">2</text>
<text x="240.2" y="29.2">4</text>
<text x="10.4" y="35.9">A</text>
<text x="62.4" y="30.5">3</text>
<text x="62.4" y="33">5</text>
<text x="62.4" y="35.6">7</text>
<text x="71.3" y="30.5">4</text>
<text x="71.3" y="33">6</text>
<text x="71.3" y="35.6">8</text>
<text x="231.3" y="31.7">5</text>
<text x="231.3" y="34.3">7</text>
<text x="240.2" y="31.7">6</text>
<text x="240.2" y="34.3">8</text>
<text x="285.4" y="35.9">A</text>
<text x="61.9" y="40.6">11</text>
<text x="62.4" y="38.1">9</text>
<text x="70.8" y="38.1">10</text>
<text x="70.8" y="40.6">12</text>
<text x="61.9" y="43.2">13</text>
<text x="61.9" y="45.7">15</text>
<text x="70.8" y="43.2">14</text>
<text x="70.8" y="45.7">16</text>
<text x="61.9" y="48.3">17</text>
<text x="61.9" y="50.8">19</text>
<text x="61.9" y="53.3">21</text>
<text x="70.8" y="48.3">18</text>
<text x="70.8" y="50.8">20</text>
<text x="70.8" y="53.3">22</text>
<text x="61.9" y="55.9">23</text>
<text x="61.9" y="58.4">25</text>
<text x="70.8" y="55.9">24</text>
<text x="70.8" y="58.4">26</text>
<text x="244" y="57.1">1</text>
<text x="244" y="54.6">2</text>
<text x="61.9" y="61">27</text>
<text x="61.9" y="63.5">29</text>
<text x="70.8" y="61">28</text>
<text x="70.8" y="63.5">30</text>
<text x="61.9" y="66">31</text>
<text x="61.9" y="68.6">33</text>
<text x="61.9" y="71.1">35</text>
<text x="70.8" y="66">32</text>
<text x="70.8" y="68.6">34</text>
<text x="70.8" y="71.1">36</text>
<text x="185.2" y="66.8" transform="rotate(-90 185.2 66.8)">1</text>
<text x="61.9" y="73.7">37</text>
<text x="61.9" y="76.2">39</text>
<text x="70.8" y="73.7">38</text>
<text x="70.8" y="76.2">40</text>
<text x="181.1" y="72.4">2</text>
<text x="188.7" y="72.4">3</text>
<text x="10.4" y="85.9">B</text>
<text x="285.4" y="85.9">B</text>
<text x="38.9" y="97.8">1</text>
<text x="54.4" y="99.8" transform="rotate(-90 54.4 99.8)">7</text>
<text x="59.4" y="99.8" transform="rotate(-90 59.4 99.8)">8</text>
<text x="110" y="99.1">1</text>
<text x="125.5" y="101.1" transform="rotate(-90 125.5 101.1)">7</text>
<text x="130.6" y="101.1" transform="rotate(-90 130.6 101.1)">8</text>
<text x="38.9" y="102.9">2</text>
<text x="47.8" y="107.9">6</text>
<text x="65.6" y="107.9">5</text>
<text x="110" y="104.1">2</text>
<text x="241.5" y="104.1">1</text>
<text x="241.5" y="106.7">2</text>
<text x="30.9" y="110.2">1</text>
<text x="30.9" y="112.7">2</text>
<text x="102.2" y="111.4">1</text>
<text x="102.2" y="113.9">2</text>
<text x="118.9" y="109.2">6</text>
<text x="136.7" y="109.2">5</text>
<text x="241.5" y="109.2">3</text>
<text x="241.5" y="111.8">4</text>
<text x="30.9" y="116.5">1</text>
<text x="30.9" y="119.1">2</text>
<text x="51.8" y="117.6" transform="rotate(-90 51.8 117.6)">2</text>
<text x="54.4" y="117.6" transform="rotate(-90 54.4 117.6)">1</text>
<text x="59.4" y="117.6" transform="rotate(-90 59.4 117.6)">4</text>
<text x="62" y="117.6" transform="rotate(-90 62 117.6)">3</text>
<text x="122.9" y="118.8" transform="rotate(-90 122.9 118.8)">2</text>
<text x="125.5" y="118.8" transform="rotate(-90 125.5 118.8)">1</text>
<text x="130.6" y="118.8" transform="rotate(-90 130.6 118.8)">4</text>
<text x="133.1" y="118.8" transform="rotate(-90 133.1 118.8)">3</text>
<text x="102.2" y="120.3">1</text>
<text x="102.2" y="122.8">2</text>
<text x="257.3" y="125.7">1</text>
<text x="257.3" y="128.3">2</text>
<text x="10.4" y="135.9">C</text>
<text x="215.6" y="136" transform="rotate(-90 215.6 136)">1</text>
<text x="218.2" y="136" transform="rotate(-90 218.2 136)">2</text>
<text x="285.4" y="135.9">C</text>
<text x="226.8" y="143.5">1</text>
<text x="226.8" y="141">2</text>
<text x="226.8" y="138.4">3</text>
<text x="249.7" y="138.4">4</text>
<text x="249.7" y="141">5</text>
<text x="249.7" y="143.5">6</text>
<text x="40.2" y="144.8">1</text>
<text x="40.2" y="149.9">2</text>
<text x="55.6" y="146.8" transform="rotate(-90 55.6 146.8)">7</text>
<text x="60.7" y="146.8" transform="rotate(-90 60.7 146.8)">8</text>
<text x="110" y="144.8">1</text>
<text x="110" y="149.9">2</text>
<text x="125.5" y="146.8" transform="rotate(-90 125.5 146.8)">7</text>
<text x="130.6" y="146.8" transform="rotate(-90 130.6 146.8)">8</text>
<text x="49" y="154.9">6</text>
<text x="66.8" y="154.9">5</text>
<text x="118.9" y="154.9">6</text>
<text x="136.7" y="154.9">5</text>
<text x="32" y="158.9">1</text>
<text x="32" y="161.5">2</text>
<text x="102.8" y="159.6">1</text>
<text x="32" y="165.3">1</text>
<text x="32" y="167.8">2</text>
<text x="53.1" y="164.6" transform="rotate(-90 53.1 164.6)">2</text>
<text x="55.6" y="164.6" transform="rotate(-90 55.6 164.6)">1</text>
<text x="60.7" y="164.6" transform="rotate(-90 60.7 164.6)">4</text>
<text x="63.2" y="164.6" transform="rotate(-90 63.2 164.6)">3</text>
<text x="102.8" y="167.2">1</text>
<text x="102.8" y="162.1">2</text>
<text x="122.9" y="164.6" transform="rotate(-90 122.9 164.6)">2</text>
<text x="125.5" y="164.6" transform="rotate(-90 125.5 164.6)">1</text>
<text x="130.6" y="164.6" transform="rotate(-90 130.6 164.6)">4</text>
<text x="133.1" y="164.6" transform="rotate(-90 133.1 164.6)">3</text>
<text x="102.8" y="169.8">2</text>
<text x="10.4" y="185.9">D</text>
<text x="285.4" y="185.9">D</text>
<text x="35" y="199.9">1</text>
<text x="85" y="199.9">2</text>
<text x="135" y="199.9">3</text>
<text x="185" y="199.9">4</text>
<text x="235" y="199.9">5</text>
<text x="285" y="199.9">6</text>
</g>
<g font-size="1.8" fill="#008484">
<text x="53.5" y="21.5">+3.3V</text>
<text x="66.2" y="23.4">P1</text>
<text x="77.1" y="21.5">+5V</text>
<text x="235.3" y="22.1">J3</text>
<text x="57.3" y="25.7">Conn_02x20_Odd_Even</text>
<text x="123.4" y="26.4">MK1</text>
<text x="123.4" y="28.7">M3</text>
<text x="134.8" y="26.4">MK3</text>
<text x="134.8" y="28.7">M3</text>
<text x="221.9" y="27.1">+12V</text>
<text x="226.2" y="24.4">Conn_02x04_Odd_Even</text>
<text x="245.9" y="27.4">GND</text>
<text x="123.4" y="31.5">MK2</text>
<text x="123.4" y="33.8">M3</text>
<text x="134.8" y="31.5">MK4</text>
<text x="134.8" y="33.8">M3</text>
<text x="222.7" y="35.4">GND</text>
<text x="222.7" y="30.3">GND</text>
<text x="222.9" y="32.1">VCC</text>
<text x="245.8" y="35.7">VCC</text>
<text x="245.9" y="32.4">GND</text>
<text x="246.4" y="30.5">+12V</text>
<text x="216.8" y="47.4">+12V</text>
<text x="186.5" y="53.6" transform="rotate(-90 186.5 53.6)">+12V</text>
<text x="248.6" y="55">J2</text>
<text x="249.2" y="57.3">Conn_01x02_Male</text>
<text x="186.1" y="62.2" transform="rotate(-90 186.1 62.2)">1k</text>
<text x="187.5" y="60.7">R13</text>
<text x="193.7" y="70.9" transform="rotate(-90 193.7 70.9)">470k</text>
<text x="195.1" y="68.3">R14</text>
<text x="201.6" y="68.3">D1</text>
<text x="201.9" y="70.7">MM1Z15</text>
<text x="184.3" y="77.1">Q1</text>
<text x="202.7" y="73.1">GND</text>
<text x="178" y="79.4">IRFS7530TRLPBF</text>
<text x="56.5" y="84.8">GND</text>
<text x="74.2" y="84.8">GND</text>
<text x="30.9" y="95.3">Jack-DC</text>
<text x="33.5" y="93">J4</text>
<text x="53.9" y="93.2">0.02 1W</text>
<text x="56" y="90.9">R1</text>
<text x="64.7" y="95.8">SMD1812P300SLR/24</text>
<text x="72.6" y="93.5">F2</text>
<text x="104.6" y="94.3">J6</text>
<text x="125" y="94.5">0.02 1W</text>
<text x="127.2" y="92.2">R2</text>
<text x="143.8" y="94.8">F3</text>
<text x="77" y="100.5">+12V</text>
<text x="102.1" y="96.6">Jack-DC</text>
<text x="135.8" y="97.1">SMD1812P300SLR/24</text>
<text x="147.2" y="101.7">+12V</text>
<text x="238.6" y="100.7">VCC</text>
<text x="55.2" y="103.4" transform="rotate(-90 55.2 103.4)">IN-</text>
<text x="60.3" y="103.9" transform="rotate(-90 60.3 103.9)">IN+</text>
<text x="126.4" y="104.7" transform="rotate(-90 126.4 104.7)">IN-</text>
<text x="131.4" y="105.2" transform="rotate(-90 131.4 105.2)">IN+</text>
<text x="247.3" y="107.8">J1</text>
<text x="22.3" y="111.2">GND</text>
<text x="36.9" y="111.3">J13</text>
<text x="37.2" y="113.6">Conn_01x02</text>
<text x="43.2" y="110.3" transform="rotate(-90 43.2 110.3)">GND</text>
<text x="50" y="108.8">GND</text>
<text x="61.9" y="108.8">VS</text>
<text x="66.2" y="112.7">U1</text>
<text x="71.1" y="109.3">+3.3V</text>
<text x="96.9" y="113.7" transform="rotate(-90 96.9 113.7)">GND</text>
<text x="108.1" y="112.5">J16</text>
<text x="114.3" y="111.6" transform="rotate(-90 114.3 111.6)">GND</text>
<text x="121.2" y="110.1">GND</text>
<text x="133" y="110.1">VS</text>
<text x="137.3" y="114">U2</text>
<text x="142.3" y="110.5">+3.3V</text>
<text x="248.2" y="110.1">Screw_Terminal_01x04</text>
<text x="22.3" y="117.6">GND</text>
<text x="36.8" y="117.7">J8</text>
<text x="37.2" y="120">Conn_01x02</text>
<text x="52.7" y="115.3" transform="rotate(-90 52.7 115.3)">A0</text>
<text x="55.2" y="115.3" transform="rotate(-90 55.2 115.3)">A1</text>
<text x="60.3" y="115.3" transform="rotate(-90 60.3 115.3)">SCL</text>
<text x="62.9" y="115.3" transform="rotate(-90 62.9 115.3)">SDA</text>
<text x="65.1" y="115.2">INA219AxD</text>
<text x="108.5" y="114.9">Conn_01x02</text>
<text x="123.8" y="116.6" transform="rotate(-90 123.8 116.6)">A0</text>
<text x="126.4" y="116.6" transform="rotate(-90 126.4 116.6)">A1</text>
<text x="131.4" y="116.6" transform="rotate(-90 131.4 116.6)">SCL</text>
<text x="134" y="116.6" transform="rotate(-90 134 116.6)">SDA</text>
<text x="136.2" y="116.5">INA219AxD</text>
<text x="237.6" y="117">+12V</text>
<text x="49.4" y="123.3">+3.3V</text>
<text x="55.2" y="121.6">GND</text>
<text x="56.1" y="124">R5</text>
<text x="64.2" y="124.2">R6</text>
<text x="96.9" y="122.6" transform="rotate(-90 96.9 122.6)">GND</text>
<text x="108.1" y="121.4">J11</text>
<text x="108.5" y="123.7">Conn_01x02</text>
<text x="120.5" y="124.6">+3.3V</text>
<text x="127.2" y="125.3">R7</text>
<text x="135.3" y="125.5">R8</text>
<text x="254.5" y="122.3">VCC</text>
<text x="54.9" y="126.5">10k</text>
<text x="64.3" y="126.5">10k</text>
<text x="126.1" y="127.8">10k</text>
<text x="135.5" y="127.8">10k</text>
<text x="214.9" y="127.8">J12</text>
<text x="215.3" y="130.3">Conn_01x02</text>
<text x="263.3" y="126.9">J17</text>
<text x="263.7" y="129.2">Conn_01x02</text>
<text x="57.3" y="137.9">R3</text>
<text x="58.2" y="133.5">+3.3V</text>
<text x="127.2" y="137.9">R4</text>
<text x="129.4" y="134.7">+3.3V</text>
<text x="204" y="133.7">+12V</text>
<text x="231" y="134.8">PDQE15-Q24-S5-D</text>
<text x="237.1" y="132.5">PS1</text>
<text x="266.8" y="133.7">+5V</text>
<text x="32.2" y="142.3">Jack-DC</text>
<text x="34.8" y="140">J5</text>
<text x="55.1" y="140.2">0.02 1W</text>
<text x="65.9" y="142.8">SMD1812P300SLR/24</text>
<text x="73.9" y="140.5">F4</text>
<text x="102.1" y="142.3">Jack-DC</text>
<text x="104.6" y="140">J7</text>
<text x="125" y="140.2">0.02 1W</text>
<text x="135.8" y="143.2">SMD1812P300SLR/24</text>
<text x="143.8" y="140.5">F5</text>
<text x="208.9" y="140.7">C1</text>
<text x="209.6" y="143">100uF 35V</text>
<text x="230.6" y="141.9">GND</text>
<text x="230.6" y="139.3">VIN</text>
<text x="242.6" y="141.9">TRIM</text>
<text x="243.3" y="139.3">+VO</text>
<text x="271.2" y="140.7">C2</text>
<text x="271.8" y="143">100uF 35V</text>
<text x="78.8" y="147.1">+12V</text>
<text x="146.9" y="147.3">+12V</text>
<text x="230.6" y="144.4">CTRL</text>
<text x="244.7" y="144.4">0V</text>
<text x="51.3" y="155.8">GND</text>
<text x="56.5" y="150.4" transform="rotate(-90 56.5 150.4)">IN-</text>
<text x="61.6" y="150.9" transform="rotate(-90 61.6 150.9)">IN+</text>
<text x="63.2" y="155.8">VS</text>
<text x="121.2" y="155.8">GND</text>
<text x="126.4" y="150.4" transform="rotate(-90 126.4 150.4)">IN-</text>
<text x="131.4" y="150.9" transform="rotate(-90 131.4 150.9)">IN+</text>
<text x="133" y="155.8">VS</text>
<text x="203.9" y="150.1">GND</text>
<text x="266.1" y="150.1">GND</text>
<text x="23.4" y="160">GND</text>
<text x="38" y="160.1">J14</text>
<text x="44.4" y="157.3" transform="rotate(-90 44.4 157.3)">GND</text>
<text x="67.5" y="159.7">U3</text>
<text x="72.4" y="156.3">+3.3V</text>
<text x="97.5" y="161.9" transform="rotate(-90 97.5 161.9)">GND</text>
<text x="108.7" y="160.8">J15</text>
<text x="114.3" y="157.3" transform="rotate(-90 114.3 157.3)">GND</text>
<text x="137.3" y="159.7">U4</text>
<text x="142.3" y="156.3">+3.3V</text>
<text x="23.4" y="166.4">GND</text>
<text x="37.9" y="166.4">J9</text>
<text x="38.4" y="162.4">Conn_01x02</text>
<text x="54" y="162.3" transform="rotate(-90 54 162.3)">A0</text>
<text x="56.5" y="162.3" transform="rotate(-90 56.5 162.3)">A1</text>
<text x="61.6" y="162.3" transform="rotate(-90 61.6 162.3)">SCL</text>
<text x="64.1" y="162.3" transform="rotate(-90 64.1 162.3)">SDA</text>
<text x="66.4" y="162.2">INA219AxD</text>
<text x="109.1" y="163.1">Conn_01x02</text>
<text x="123.8" y="162.3" transform="rotate(-90 123.8 162.3)">A0</text>
<text x="126.4" y="162.3" transform="rotate(-90 126.4 162.3)">A1</text>
<text x="131.4" y="162.3" transform="rotate(-90 131.4 162.3)">SCL</text>
<text x="134" y="162.3" transform="rotate(-90 134 162.3)">SDA</text>
<text x="136.2" y="162.2">INA219AxD</text>
<text x="38.4" y="168.8">Conn_01x02</text>
<text x="50.6" y="170.3">+3.3V</text>
<text x="56.2" y="173.5">10k</text>
<text x="57.4" y="171">R9</text>
<text x="65.6" y="171.2">R10</text>
<text x="65.6" y="173.5">10k</text>
<text x="97.5" y="169.6" transform="rotate(-90 97.5 169.6)">GND</text>
<text x="108.7" y="168.4">J10</text>
<text x="109.1" y="170.7">Conn_01x02</text>
<text x="118.7" y="168.6">GND</text>
<text x="124.7" y="168.4">+3.3V</text>
<text x="126" y="171">R11</text>
<text x="126.1" y="173.5">10k</text>
<text x="135.4" y="171.2">R12</text>
<text x="135.5" y="173.5">10k</text>
<text x="59.5" y="180.5">+3.3V</text>
<text x="129.4" y="180.5">+3.3V</text>
</g>
<g font-size="1.8" fill="#0000c2">
<text x="120.6" y="22.9">Mounting Holes</text>
<text x="170.2" y="43.2">Polarity protection</text>
<text x="67.3" y="100.8">or</text>
<text x="67.3" y="102.9">1812L300/24SL</text>
<text x="138.4" y="102.1">or</text>
<text x="138.4" y="104.1">1812L300/24SL</text>
<text x="69.8" y="118.6">I2C adres (bin): 1000001</text>
<text x="141" y="119.9">I2C adres (bin): 1001001</text>
<text x="69.8" y="120.6">I2C adres (hex): 0x41</text>
<text x="141" y="121.9">I2C adres (hex): 0x49</text>
<text x="67.3" y="147.8">or</text>
<text x="67.3" y="149.9">1812L300/24SL</text>
<text x="137.2" y="147.8">or</text>
<text x="137.2" y="149.9">1812L300/24SL</text>
<text x="71.1" y="165.6">I2C adres (bin): 1000011</text>
<text x="71.1" y="167.6">I2C adres (hexa): 0x4d</text>
<text x="141" y="165.6">I2C adres (bin): 1000100</text>
<text x="141" y="167.6">I2C adres (hex): 0x44</text>
</g>
<g font-size="1.8">
<text x="45.7" y="35.6">1-wire</text>
<text x="47.1" y="30.5">SDA</text>
<text x="47.3" y="33">SCL</text>
<text x="82.5" y="35.6">UART_TX</text>
<text x="31.7" y="40.6">GPIO17</text>
<text x="82.5" y="38.1">UART_RX</text>
<text x="93.9" y="40.6">GPIO18</text>
<text x="31.7" y="43.2">GPIO27</text>
<text x="31.7" y="45.7">GPIO22</text>
<text x="93.9" y="45.7">GPIO23</text>
<text x="93.9" y="53.3">GPIO25</text>
<text x="93.9" y="48.3">GPIO24</text>
<text x="218.4" y="57.1">gnd_no</text>
<text x="31.7" y="63.5">GPIO5</text>
<text x="31.7" y="68.6">GPIO13(PWM1)</text>
<text x="31.7" y="66">GPIO6</text>
<text x="87.5" y="66">GPIO12(PWM0)</text>
<text x="93.9" y="71.1">GPIO16</text>
<text x="31.7" y="73.7">GPIO26</text>
<text x="174" y="72.4">gnd_no</text>
<text x="232.4" y="107.9">gnd_no</text>
<text x="62.2" y="119.4">SDA</text>
<text x="133.3" y="119.4">SDA</text>
<text x="59.7" y="120.6">SCL</text>
<text x="61" y="167.6">SCL</text>
<text x="63.5" y="165.1">SDA</text>
<text x="130.8" y="166.4">SCL</text>
<text x="133.3" y="166.4">SDA</text>
</g>
<text font-size="1.8" fill="#008400" x="130.8" y="121.9">SCL</text>
</svg>
